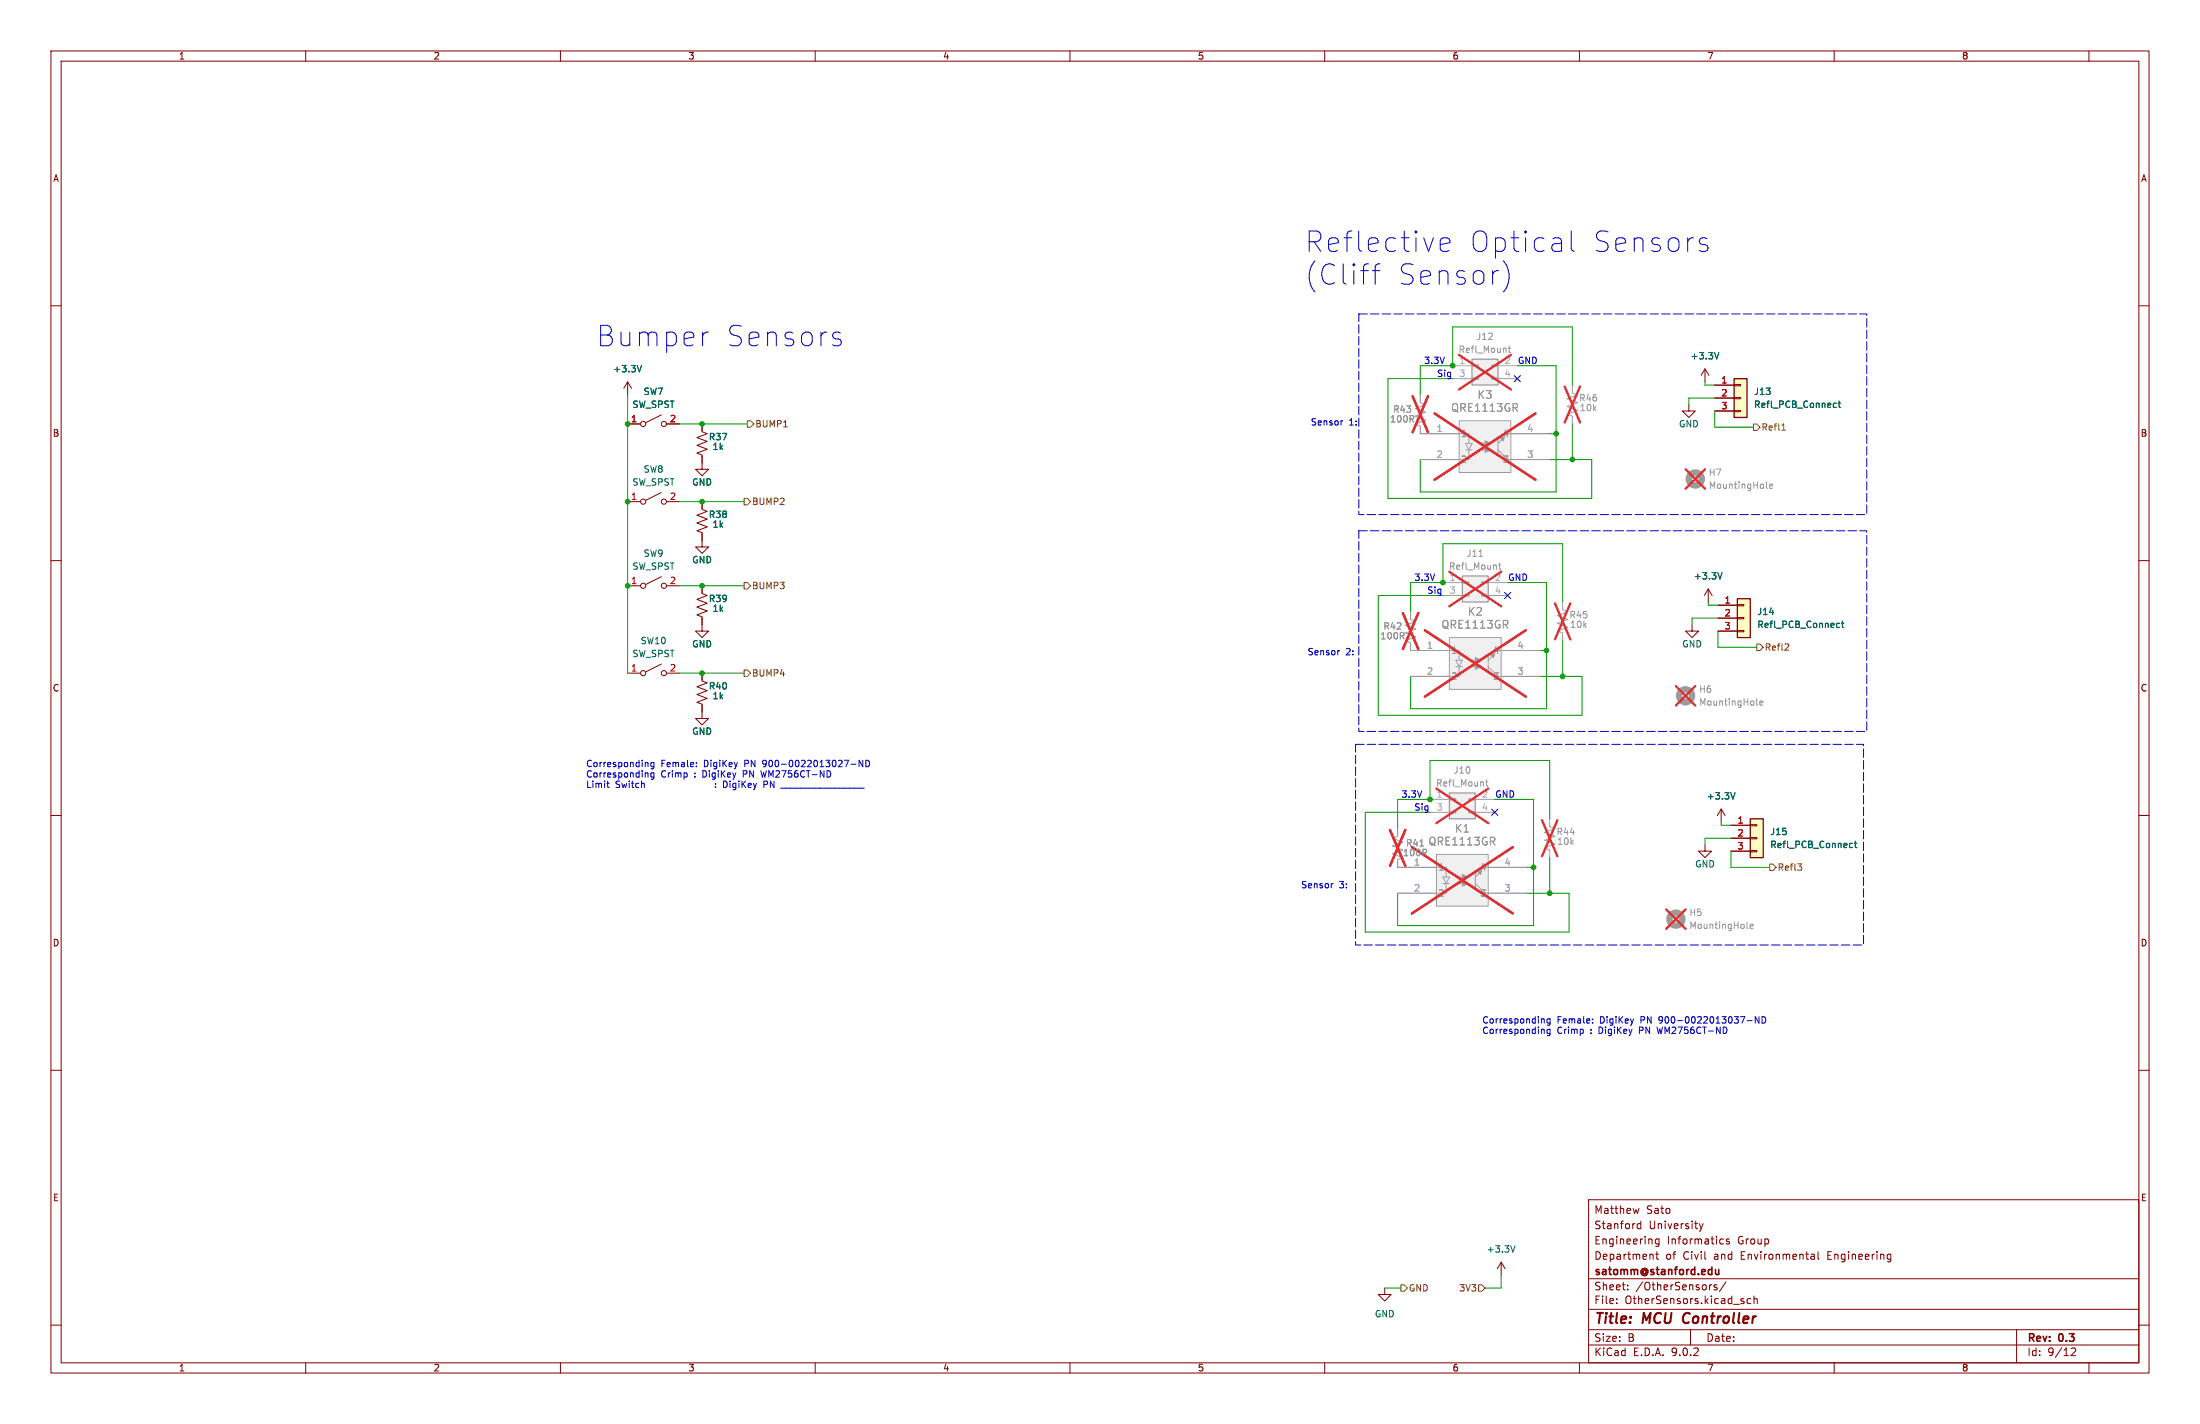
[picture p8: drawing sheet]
<svg xmlns="http://www.w3.org/2000/svg" width="432mm" height="279mm" viewBox="0 0 432 279" stroke-linecap="round" stroke-linejoin="round" font-family="sans-serif">
<g fill="none" stroke="#840000" stroke-width=".2">
<path d="M10 10h411.8v259.4h-411.8zM12 12h407.8v255.4h-407.8zM60 10v2M110 10v2M160 10v2M210 10v2M260 10v2M310 10v2M360 10v2M410 10v2M10 60h2M123.2 74.9l-.8 1.3"/>
<path d="M123.2 74.9l.8 1.3M123.2 74.9v2.6M334.6 72.4l-.7 1.3M334.6 72.4l.8 1.3M334.6 72.4v2.5M419.8 60h2M123.2 98.4h2.5M123.2 83.2h2.5M129.8 96.6l-3.1 1.6M129.8 81.4l-3.1 1.5M130.8 98.4h2.5M130.8 83.2h2.5"/>
<path d="M137.8 90.8v1.3h1.3l-1.3 1.2-1.3-1.2h1.3M10 110h2M419.8 110h2M10 160h2M419.8 160h2M10 210h2M419.8 210h2M311.8 235.4h108v32h-108zM321.7 237.1l-.3 1-.3-.7M322 239.6v1.5M10 260h2M311.8 256.9h108"/>
<path d="M311.8 250.9h108M317.3 255.6v.2M317.3 254.9v.1M319.5 252.9v.2M319.5 252.2v.1M322 240.2l-.4-.1-.3 .3 .2 .6h.5M324.4 246.2l.1 .9M325 246.1h.5M325.2 245.6v1.3l.3 .2M325.6 243.1v1.2l-.3 .3-.3-.1M325.6 243.2l-.4-.1-.3 .3 .1 .6h.6M333.5 240.1l.4 1"/>
<path d="M333.9 241.1l-.4 .5M334.3 240.1l-.4 1M335.8 252.1h.2M337 252.2l-.4-.1-.2 .2 .1 .2 .5 .2v.3h-.6M337.8 243.1l.5 .1M338.3 244l-.5 .1M338.8 251.5l-1.3 1.9M339.4 243.2l-.4-.1-.2 .2 .1 .2 .5 .2v.3h-.6M342.1 255.3l.2 .2-.2 .3M342.1 254.8l.2 .1M343.6 254.9l-.4-.1-.3 .3 .1 .6h.6M344.3 254.9l.2-.1 .3 .1 .1 .9"/>
<path d="M344.3 254.3v1.5M355.6 246.1h.3l.2 .2v.8M356.1 247l-.5 .1M356.1 246.4l-.5 .1M356.8 245.6v1.3l.2 .2M370.7 246.1l.4 .1M371.1 247l-.4 .1M371.1 246.1v1.2l-.3 .3M419.8 260h2M60 267.4v2M110 267.4v2M160 267.4v2"/>
<path d="M210 267.4v2M260 267.4v2M310 267.4v2M311.8 263.9h108M311.8 260.9h108M331.8 260.9v3M360 267.4v2M395.8 260.9v6.5M406.5 264.6l.6-.1 .2 .1 .1 .3-.9 1.1h.9M410 267.4v2"/>
<circle cx="126.2" cy="98.4" r=".51"/>
<circle cx="126.2" cy="83.2" r=".51"/>
<circle cx="130.3" cy="98.4" r=".51"/>
<circle cx="130.3" cy="83.2" r=".51"/>
</g>
<path d="M330.6 257.9l-.1 .2a1.23 1.23 0 0 0 .1 1.4" fill="none" stroke="#840000" stroke-width=".4"/>
<path d="M336.7 249.1l.1 .9 .3 .1 .3-.2M337.4 249.1v1" fill="none" stroke="#840000" stroke-width=".3"/>
<path d="M125.9 71.7l-.4 1.3M337.4 69.2l-.5 1.2" fill="none" stroke="#006464" stroke-width=".2"/>
<path d="M284.5 125.1h10.1v10.2h-10.1z" fill="#f0f0f0"/>
<path d="M276.9 120v1.5l1 .4-2.1 .8 2.1 .7-2.1 .8 2.1 .8-2.1 .7 1.1 .4v1.5h9.5v1.9M284.5 125.1h10.1v10.2h-10.1zM285.7 129.5h1.3l-.6 1.3zM285.7 130.8h1.3M286.4 130.8v1.9h-9.5M288.3 129.5h1.3M288.3 130.8h1.3M292.1 128.3v3.8M292.1 130.8l1.3 1.3M293.1 128.6l-1 .9M293.4 127.6h8.9M293.4 132.7h8.9" fill="none" stroke="#a1a1a1" stroke-width=".2"/>
<g fill="#a1a1a1" stroke="#a1a1a1" stroke-width=".2">
<path d="M289.6 129l1.2 .5-1.2 .5z"/>
<path d="M289.6 130.3l1.2 .5-1.2 .5z"/>
</g>
<path d="M275.3 120.3l3.1 7.1M278.4 120.3l-3.1 7.1M279.7 123.7l19.8 13M299.5 123.7l-19.8 13" fill="none" stroke="#e12e31" stroke-width=".46"/>
<path d="M335.3 115.6l-.8 1.2M335.3 115.6l.7 1.2M335.3 115.6v2.5M334.6 165.7v1.3h1.3l-1.3 1.3-1.2-1.3h1.2" fill="none" stroke="#840000" stroke-width=".2"/>
<path d="M338 112.3l-.4 1.3" fill="none" stroke="#006464" stroke-width=".2"/>
<path d="M287 113h5.1v5.1h-5.1z" fill="#f0f0f0"/>
<path d="M287 113h5.1v5.1h-5.1z" fill="none" stroke="#a1a1a1" stroke-width=".25"/>
<path d="M308.6 75.6v1.5l1 .4-2 .7 2 .8-2 .8 2 .7-2 .8 1 .4v1.5M283.2 114.3h3.8M283.2 116.8h3.8M287 114.2h1.3v.2h-1.3zM287 116.7h1.3v.3h-1.3zM290.8 114.2h1.3v.2h-1.3zM290.8 116.7h1.3v.3h-1.3zM292.1 114.3h3.8M292.1 116.8h3.8M306.7 118.1v1.5l1 .4-2 .8 2 .7-2 .8 2 .8-2 .7 1 .4v1.5" fill="none" stroke="#a1a1a1" stroke-width=".2"/>
<path d="M346.7 95.6l.2 .2M347.3 95.4l.6-.1-.1-.3h-.3l-.2 .2 .1 .6h.4M290.3 109.2h.7M294.1 110.9h.5M294.3 110.4v1.1l.3 .2" fill="none" stroke="#989898" stroke-width=".2"/>
<path d="M307.1 75.8l3 7.1M310.1 75.8l-3 7.1M330.8 92.1l3.8 3.8M334.6 92.1l-3.8 3.8M284.5 112.2l10.2 6.8M294.7 112.2l-10.2 6.8M305.2 118.4l3 7.1M308.2 118.4l-3 7.1" fill="none" stroke="#e12e31" stroke-width=".46"/>
<path d="M331.5 79.4v1.2h1.2l-1.2 1.3-1.3-1.3h1.3" fill="none" stroke="#840000" stroke-width=".2"/>
<circle cx="332.7" cy="94" r="1.27" fill="none" stroke="#a1a1a1" stroke-width="1.3"/>
<path d="M286.4 82.6h10.1v10.1h-10.1z" fill="#f0f0f0"/>
<path d="M278.8 85.1h9.5v1.9M286.4 82.6h10.1v10.1h-10.1zM287.7 87h1.2l-.6 1.3zM287.7 88.3h1.2M288.3 88.3v1.9h-9.5M290.2 87h1.3M290.2 88.3h1.3M294 85.7v3.8M294 88.3l1.3 1.2M295 86l-1 1M295.3 85.1h8.9M295.3 90.2h8.9" fill="none" stroke="#a1a1a1" stroke-width=".2"/>
<g fill="#a1a1a1" stroke="#a1a1a1" stroke-width=".2">
<path d="M291.5 86.5l1.2 .5-1.2 .5z"/>
<path d="M291.5 87.8l1.2 .5-1.2 .5z"/>
</g>
<path d="M281.6 81.1l19.8 13M301.4 81.1l-19.8 13" fill="none" stroke="#e12e31" stroke-width=".46"/>
<g fill="none" stroke="#840000" stroke-width=".2">
<path d="M123.2 114.9h2.5M129.8 113.2l-3.1 1.5M130.8 114.9h2.5M137.8 114.9v1.6l1 .3-2 .8 2 .8-2 .7 2 .8-2 .8 1 .3v1.6M137.8 106v1.3h1.3l-1.3 1.3-1.3-1.3h1.3M137.8 132.1v1.5l1 .4-2 .7 2 .8-2 .8 2 .7-2 .8 1 .4v2.8h1.3l-1.3 1.2-1.3-1.2h1.3M332.1 122.6v1.2h1.3l-1.3 1.3-1.3-1.3h1.3M271.8 252.7v1.3h1.2l-1.2 1.3-1.3-1.3h1.3M294.6 247.7l-.7 1.2M294.6 247.7l.8 1.2M294.6 247.7v2.5"/>
<circle cx="126.2" cy="114.9" r=".51"/>
<circle cx="130.3" cy="114.9" r=".51"/>
</g>
<path d="M297.4 244.4l-.5 1.3" fill="none" stroke="#006464" stroke-width=".2"/>
<path d="M341 117.5h2.5v7.6h-2.5z" fill="#ffffc2"/>
<path d="M341 117.5h2.5v7.6h-2.5z" fill="none" stroke="#840000" stroke-width=".25"/>
<path d="M337.2 118.7h3.8M341 118.6h1.3v.3h-1.3zM337.2 121.3h3.8M337.2 123.8h3.8M341 121.2h1.3v.2h-1.3zM341 123.7h1.3v.3h-1.3z" fill="none" stroke="#840000" stroke-width=".2"/>
<path d="M360.7 122.3h.4M361.1 123.1h-.4M361.4 122.3h.5M361.6 121.9v1.1l.3 .1" fill="none" stroke="#006464" stroke-width=".2"/>
<path d="M343.5 160.7h2.6v7.6h-2.6z" fill="#ffffc2"/>
<path d="M343.5 160.7h2.6v7.6h-2.6z" fill="none" stroke="#840000" stroke-width=".25"/>
<path d="M137.8 98.4v1.5l1 .4-2 .8 2 .8-2 .7 2 .8-2 .7 1 .4v1.5M137.8 83.2v1.5l1 .4-2 .8 2 .7-2 .8 2 .7-2 .8 1 .4v1.5M339.7 161.9h3.8M339.7 164.5h3.8M339.7 167h3.8M343.5 161.8h1.3v.3h-1.3zM343.5 164.3h1.3v.3h-1.3zM343.5 166.9h1.3v.2h-1.3z" fill="none" stroke="#840000" stroke-width=".2"/>
<path d="M363.2 165.5h.4M363.6 166.3h-.4M364 165.5h.4M364.1 165v1.1l.3 .2" fill="none" stroke="#006464" stroke-width=".2"/>
<path d="M340.4 74.3h2.5v7.6h-2.5z" fill="#ffffc2"/>
<path d="M340.4 74.3h2.5v7.6h-2.5z" fill="none" stroke="#840000" stroke-width=".25"/>
<g fill="none" stroke="#840000" stroke-width=".2">
<path d="M336.5 75.6h3.9M336.5 78.1h3.9M340.4 75.4h1.2v.3h-1.2zM340.4 78h1.2v.2h-1.2zM336.5 80.6h3.9M340.4 80.5h1.2v.3h-1.2zM123.2 132.1h2.5M129.8 130.3l-3.1 1.5M130.8 132.1h2.5M137.8 122.6v1.2h1.3l-1.3 1.3-1.3-1.3h1.3"/>
<circle cx="126.2" cy="132.1" r=".51"/>
<circle cx="130.3" cy="132.1" r=".51"/>
</g>
<path d="M360.1 79.1l.3 .1M360.4 79.9l-.3 .1M360.8 79.1h.5M361 78.7v1.1l.3 .2" fill="none" stroke="#006464" stroke-width=".2"/>
<path d="M288.9 70.5h5.1v5.1h-5.1z" fill="#f0f0f0"/>
<path d="M288.9 70.5h5.1v5.1h-5.1z" fill="none" stroke="#a1a1a1" stroke-width=".25"/>
<path d="M278.8 77.5v1.5l1 .4-2.1 .7 2.1 .8-2.1 .8 2.1 .7-2.1 .8 1.1 .4v1.5M285.1 71.8h3.8M285.1 74.3h3.8M288.9 71.6h1.3v.3h-1.3zM288.9 74.2h1.3v.2h-1.3zM292.7 71.6h1.3v.3h-1.3zM292.7 74.2h1.3v.2h-1.3zM294 71.8h3.8M294 74.3h3.8" fill="none" stroke="#a1a1a1" stroke-width=".2"/>
<path d="M296 68.3h.5M296.2 67.9v1.1l.3 .2" fill="none" stroke="#989898" stroke-width=".2"/>
<path d="M277.3 77.7l3 7.1M280.3 77.7l-3 7.1M286.4 69.6l10.2 6.8M296.6 69.6l-10.2 6.8" fill="none" stroke="#e12e31" stroke-width=".46"/>
<path d="M281.9 167.6h10.2v10.2h-10.2z" fill="#f0f0f0"/>
<g fill="none" stroke="#a1a1a1" stroke-width=".2">
<path d="M274.3 162.6v1.5l-1 .4 2 .7-2 .8 2 .8-2 .7 2 .8-1 .4v1.5h9.5v1.9M281.9 167.6h10.2v10.2h-10.2zM283.2 172.1h1.3l-.7 1.3zM283.2 173.4h1.3M283.8 173.4v1.9h-9.5M285.7 172.1h1.3M285.7 173.4h1.3M289.6 170.8v3.8M289.6 173.4l1.2 1.2M290.5 171.1l-.9 1M290.8 170.2h8.9M290.8 175.3h8.9"/>
<path d="M304.2 160.7v1.5l1 .4-2.1 .7 2.1 .8-2.1 .7 2.1 .8-2.1 .8 1.1 .4v1.5"/>
</g>
<g fill="#a1a1a1" stroke="#a1a1a1" stroke-width=".2">
<path d="M287 171.6l1.3 .5-1.3 .5z"/>
<path d="M287 172.8l1.3 .6-1.3 .5z"/>
</g>
<path d="M272.8 162.8l3 7.1M275.8 162.8l-3 7.1M277.1 166.2l19.8 13M296.9 166.2l-19.8 13M302.7 160.9l3 7.1M305.7 160.9l-3 7.1" fill="none" stroke="#e12e31" stroke-width=".46"/>
<path d="M278.7 166h.7" fill="none" stroke="#989898" stroke-width=".2"/>
<path d="M284.5 155.6h5.1v5.1h-5.1z" fill="#f0f0f0"/>
<path d="M284.5 155.6h5.1v5.1h-5.1z" fill="none" stroke="#a1a1a1" stroke-width=".25"/>
<g fill="none" stroke="#a1a1a1" stroke-width=".2">
<path d="M278.8 77.5v1.2M278.8 83.8v1.3h7.6M278.8 90.2h7.6M296.5 85.1h7.7M296.5 90.2h7.7M276.9 120v1.3M276.9 126.4v1.2h7.6M276.9 132.7h7.6M294.6 127.6h7.7M294.6 132.7h7.7M280.7 156.8h3.8M280.7 159.4h3.8"/>
<path d="M284.5 156.7h1.2v.3h-1.2zM284.5 159.3h1.2v.2h-1.2zM288.3 156.7h1.3v.3h-1.3zM288.3 159.3h1.3v.2h-1.3zM289.6 156.8h3.8M289.6 159.4h3.8M274.3 168.9v1.3h7.6M274.3 175.3h7.6M274.3 162.6v1.2M292.1 170.2h7.6M292.1 175.3h7.6"/>
</g>
<path d="M344.8 138.2l.2 .2M345.4 138l.6-.2-.1-.2-.3-.1-.2 .2 .1 .6h.4M291.6 153.4h.5M291.8 153v1.1l.3 .1M278.7 166h.7M342.9 182l.2 .2M343.5 181.8l.6-.2-.1-.2-.3-.1-.2 .2 .1 .6h.4" fill="none" stroke="#989898" stroke-width=".2"/>
<g fill="none" stroke="#e12e31" stroke-width=".46">
<path d="M277.3 77.7l3 7.1M280.3 77.7l-3 7.1M281.6 81.1l19.8 13M301.4 81.1l-19.8 13M275.3 120.3l3.1 7.1M278.4 120.3l-3.1 7.1M279.7 123.7l19.8 13M299.5 123.7l-19.8 13M328.9 134.6l3.8 3.8M332.7 134.6l-3.8 3.8M281.9 154.7l10.2 6.8M292.1 154.7l-10.2 6.8"/>
<path d="M272.8 162.8l3 7.1M275.8 162.8l-3 7.1M277.1 166.2l19.8 13M296.9 166.2l-19.8 13M327 178.4l3.8 3.8M330.8 178.4l-3.8 3.8"/>
</g>
<g fill="none" stroke="#840000" stroke-width=".2">
<path d="M336.5 75.6h3.9M336.5 78.1h3.9M123.2 83.2h2.5M130.8 83.2h2.5M137.8 83.2v1.3M137.8 89.5v1.3M137.8 98.4v1.3M336.5 80.6h3.9M137.8 104.8v1.2M137.8 114.9v1.3M337.2 118.7h3.8M137.8 121.3v1.3"/>
<path d="M137.8 132.1v1.3M137.8 138.4v1.3M337.2 121.3h3.8M337.2 123.8h3.8M337.8 158.8l-.7 1.2M337.8 158.8l.8 1.2M337.8 158.8v2.5M339.7 161.9h3.8M339.7 164.5h3.8M339.7 167h3.8"/>
</g>
<g fill="none" stroke="#006464" stroke-width=".2">
<path d="M125.9 71.7l-.4 1.3M337.4 69.2l-.5 1.2M360.1 79.1l.3 .1M360.4 79.9l-.3 .1M360.8 79.1h.5M361 78.7v1.1l.3 .2M338 112.3l-.4 1.3M360.7 122.3h.4M361.1 123.1h-.4M361.4 122.3h.5M361.6 121.9v1.1l.3 .1M340.5 155.5l-.4 1.3"/>
<path d="M363.2 165.5h.4M363.6 166.3h-.4M364 165.5h.4M364.1 165v1.1l.3 .2"/>
</g>
<g fill="none" stroke="#a1a1a1" stroke-width="1.3">
<circle cx="330.8" cy="136.5" r="1.27"/>
<circle cx="328.9" cy="180.3" r="1.27"/>
</g>
<g fill="none" stroke="#725600" stroke-width=".2">
<path d="M146 97.8h.7l.6 .6-.6 .7h-.7zM146.7 82.6h.6l.7 .6-.7 .6h-.6zM153.8 83.8h.7M344.2 83.2h.6l.6 .6-.6 .7h-.6zM349.7 84.4h.7M350 83.3l.1-.2v1.3M146 114.3h.7l.6 .6-.6 .7h-.7zM146 131.4h.7l.6 .7-.6 .6h-.7zM344.8 126.4h.6l.7 .6-.7 .6h-.6zM350.8 126.3l.3 .3-.1 .3-.7 .7h.8M347.3 169.5h.7l.6 .7-.6 .6h-.7zM352.8 169.5h.8l-.4 .5"/>
<path d="M353.4 170l.2 .2v.3l-.2 .3M275 252.1h.6l.6 .6-.6 .7h-.6zM290.2 252.1h.6l.7 .6-.7 .7h-.6z"/>
</g>
<g fill="none" stroke="#009600" stroke-width=".2">
<path d="M123.2 77.5v54.6M285.1 74.3h-12.7v23.5h40v-7.6h-8.2M297.8 71.8h7.6v24.7h-26.6v-6.3M308.6 75.6v-11.5h-23.5v7.7h-6.3v5.7M334.6 74.9v.7h1.9M336.5 78.1h-5v1.3M133.3 83.2h13.4M133.3 98.4h12.7M304.2 85.1h1.2M308.6 83.2v7M336.5 80.6v3.2h7.7M133.3 114.9h12.7"/>
<path d="M283.2 116.8h-12.7v23.5h40v-7.6h-8.2M295.9 114.3h7.6v24.8h-26.6v-6.4M306.7 118.1v-11.4h-23.5v7.6h-6.3v5.7M335.3 118.1v.6h1.9M133.3 132.1h12.7M302.3 127.6h1.2M306.7 125.7v7M337.2 123.8v3.2h7.6M337.2 121.3h-5.1v1.3M280.7 159.4h-12.7v23.5h40v-7.6h-8.3M293.4 156.8h7.6v24.8h-26.7v-6.3M299.7 170.2h1.3"/>
<path d="M304.2 160.7v-11.5h-23.5v7.6h-6.4v5.8M304.2 168.3v7M337.8 161.3v.6h1.9M339.7 167v3.2h7.6M339.7 164.5h-5.1v1.2M271.8 252.7h3.2M294.6 250.2v2.5h-3.1"/>
</g>
<path d="M297.2 73.7l1.2 1.2M298.4 73.7l-1.2 1.2M295.3 116.2l1.2 1.2M296.5 116.2l-1.2 1.2M292.8 158.8l1.2 1.2M294 158.8l-1.2 1.2" fill="none" stroke="#000084" stroke-width=".2"/>
<g fill="none" stroke="#0000c2" stroke-width=".2">
<path d="M269.3 53.1h1.6M270.5 51.8l-.4 .2-.2 .3v3.5M282.7 48l1.9-.4-.2-.7-.4-.2h-.8l-.3 .2-.2 .3v1.6l.2 .3 .3 .2h.8l.4-.2M296 52.9a4.6 4.6 0 0 1-.9 4.4M308.4 45.3v3.5l.2 .3 .4 .2M333.7 47.8l.4 .2h.6l.4 .2 .1 .4-.1 .5-.4 .2h-.8M333.7 46.9l.4-.2h.6l.4 .2M139 65.2l-.7 .2M164 65.2h.6l.3 .2M164 66.5h.6l.3 .2 .2 .6-.2 .3-.3 .2h-.8M263.6 82.6h-.3M262.9 127.6l-.2 .1"/>
<path d="M119.1 153.7h.5M119.3 153.3v1l.3 .2M127 149.6l.2 .2v.6M127 151.6l.2 .2v.7M128.3 149.6v1l-.2 .3-.3-.1M128.3 151.6v1.1l-.2 .2-.3-.1M128.3 149.7l-.3-.1-.3 .2 .2 .6h.4M128.3 151.7l-.3-.1-.3 .3 .2 .5h.4M136.7 150.3v.1M136.7 149.7v.1M144.1 153.7h.3M144.4 154.5h-.3"/>
<path d="M144.4 153.7v1l-.4 .2M145 153.3v.1M145 153.7v.8M149.3 151.2l.3 1.3M149.9 153.3v1.2M150.4 153.3l.3 .2-.1 .3-.7 .1M151.9 153.3v1.2l-.7-1.2v1.2M165.8 154.6h3.8M167 150h1M169.3 149.2v1.2l-.7-1.2v1.2M169.9 149.2a.64 .64 0 0 1 .8 .6 .64 .64 0 0 1-.8 .6zM261.7 173.4h-.3"/>
<path d="M302.9 199.9l.2 .2v.6M304.2 199.9v1l-.2 .3-.3-.1M304.2 200l-.3-.1-.3 .2 .2 .6h.4M312.6 200v.1M345.2 199.5v1.2l-.7-1.2v1.2M345.8 199.5a.64 .64 0 0 1 .8 .6 .64 .64 0 0 1-.8 .6zM302.9 201.9l.2 .2v.7M304.2 201.9v1.1l-.2 .2-.3-.1M304.2 202l-.3-.1-.3 .3 .2 .5h.4M312.6 200.6v.1M325.2 201.5l.3 1.3M342.9 200.3h1"/>
</g>
<path d="M266.7 61.6h99.7v39.4h-99.7zM266.7 104.1h99.7v39.4h-99.7zM266.1 146.1h99.7v39.3h-99.7z" fill="none" stroke="#0000c2" stroke-width=".2" stroke-dasharray="1.7 .6"/>
<g fill="#009600" stroke="#009600" stroke-width=".2">
<circle cx="123.2" cy="83.2" r=".46"/>
<circle cx="137.8" cy="83.2" r=".46"/>
<circle cx="280.7" cy="156.8" r=".46"/>
<circle cx="137.8" cy="132.1" r=".46"/>
<circle cx="137.8" cy="98.4" r=".46"/>
<circle cx="123.2" cy="114.9" r=".46"/>
<circle cx="137.8" cy="114.9" r=".46"/>
<circle cx="123.2" cy="98.4" r=".46"/>
<circle cx="304.2" cy="175.3" r=".46"/>
<circle cx="301" cy="170.2" r=".46"/>
<circle cx="308.6" cy="90.2" r=".46"/>
<circle cx="305.4" cy="85.1" r=".46"/>
<circle cx="285.1" cy="71.8" r=".46"/>
<circle cx="283.2" cy="114.3" r=".46"/>
<circle cx="306.7" cy="132.7" r=".46"/>
<circle cx="303.5" cy="127.6" r=".46"/>
</g>
<g font-size="5.6" fill="#0000c2">
<text x="255.9" y="49.8">Reflective</text>
<text x="287.9" y="49.8">Optical</text>
<text x="311.8" y="49.8">Sensors</text>
<text x="255.9" y="56.3">(Cliff</text>
<text x="273.8" y="56.3">Sensor)</text>
<text x="116.8" y="68.3">Bumper</text>
<text x="142" y="68.3">Sensors</text>
</g>
<g font-size="2.8" fill="#840000">
<text x="312.8" y="260.3">Title:</text>
<text x="322.5" y="260.3">MCU</text>
<text x="331.2" y="260.3">Controller</text>
</g>
<g font-size="2.1" fill="#989898">
<text x="284.7" y="81">QRE1113GR</text>
<text x="289.9" y="78.5">K3</text>
<text x="282.8" y="123.5">QRE1113GR</text>
<text x="288" y="121">K2</text>
<text x="280.3" y="166.1">QRE1113GR</text>
<text x="285.5" y="163.6">K1</text>
</g>
<g font-size="2.1" fill="#840000">
<text x="312.8" y="238.4">Matthew</text>
<text x="323.1" y="238.4">Sato</text>
<text x="312.8" y="244.4">Engineering</text>
<text x="312.8" y="241.4">Stanford</text>
<text x="323.6" y="241.4">University</text>
<text x="327.2" y="244.4">Informatics</text>
<text x="341.1" y="244.4">Group</text>
<text x="312.8" y="250.6">satomm@stanford.edu</text>
<text x="312.8" y="247.4">Department</text>
<text x="326.9" y="247.4">of</text>
<text x="330.4" y="247.4">Civil</text>
<text x="336.6" y="247.4">and</text>
<text x="341.9" y="247.4">Environmental</text>
<text x="359.1" y="247.4">Engineering</text>
<text x="312.8" y="256.1">File:</text>
<text x="312.8" y="253.4">Sheet:</text>
<text x="318.9" y="256.1">OtherSensors.kicad_sch</text>
<text x="321" y="253.4">/OtherSensors/</text>
<text x="312.8" y="263.5">Size:</text>
<text x="319.5" y="263.5">B</text>
<text x="334.8" y="263.5">Date:</text>
<text x="397.8" y="263.7">Rev:</text>
<text x="404.2" y="263.7">0.3</text>
<text x="312.8" y="266.3">KiCad</text>
<text x="320.5" y="266.3">E.D.A.</text>
<text x="328.1" y="266.3">9.0.2</text>
<text x="397.8" y="266.3">Id:</text>
<text x="401.9" y="266.3">9/12</text>
</g>
<g font-size="1.8" fill="#840000">
<text x="35" y="11.9">1</text>
<text x="85" y="11.9">2</text>
<text x="135" y="11.9">3</text>
<text x="185" y="11.9">4</text>
<text x="235" y="11.9">5</text>
<text x="285" y="11.9">6</text>
<text x="335" y="11.9">7</text>
<text x="385" y="11.9">8</text>
<text x="10.3" y="35.9">A</text>
<text x="420.1" y="35.9">A</text>
<text x="10.3" y="85.9">B</text>
<text x="420.1" y="85.9">B</text>
<text x="10.3" y="135.9">C</text>
<text x="420.1" y="135.9">C</text>
<text x="10.3" y="185.9">D</text>
<text x="420.1" y="185.9">D</text>
<text x="10.3" y="235.9">E</text>
<text x="420.1" y="235.9">E</text>
<text x="35" y="269.3">1</text>
<text x="85" y="269.3">2</text>
<text x="135" y="269.3">3</text>
<text x="185" y="269.3">4</text>
<text x="235" y="269.3">5</text>
<text x="285" y="269.3">6</text>
<text x="335" y="269.3">7</text>
<text x="385" y="269.3">8</text>
</g>
<g font-size="1.8" fill="#0000c2">
<text x="279.4" y="71.5">3.3V</text>
<text x="297.8" y="71.5">GND</text>
<text x="281.9" y="74">Sig</text>
<text x="257.2" y="83.6">Sensor</text>
<text x="264.8" y="83.6">1:</text>
<text x="277.5" y="114.1">3.3V</text>
<text x="280" y="116.6">Sig</text>
<text x="295.9" y="114.1">GND</text>
<text x="256.5" y="128.7">Sensor</text>
<text x="264.1" y="128.7">2:</text>
<text x="114.9" y="150.6">Corresponding</text>
<text x="114.9" y="152.6">Corresponding</text>
<text x="114.9" y="154.7">Limit</text>
<text x="120.8" y="154.7">Switch :</text>
<text x="129.7" y="150.6">Female:</text>
<text x="129.7" y="152.6">Crimp</text>
<text x="136.4" y="152.6">:</text>
<text x="137.5" y="154.7">DigiKey</text>
<text x="138.2" y="152.6">DigiKey</text>
<text x="138.3" y="150.6">DigiKey</text>
<text x="145.6" y="154.7">PN</text>
<text x="146.3" y="152.6">PN</text>
<text x="146.4" y="150.6">PN</text>
<text x="149.4" y="154.7">_________________</text>
<text x="150.1" y="152.6">WM2756CT-ND</text>
<text x="150.2" y="150.6">900-0022013027-ND</text>
<text x="275" y="156.6">3.3V</text>
<text x="277.5" y="159.1">Sig</text>
<text x="293.4" y="156.6">GND</text>
<text x="255.3" y="174.4">Sensor</text>
<text x="262.9" y="174.4">3:</text>
<text x="290.8" y="200.9">Corresponding</text>
<text x="290.8" y="202.9">Corresponding</text>
<text x="305.6" y="200.9">Female:</text>
<text x="305.6" y="202.9">Crimp</text>
<text x="312.3" y="202.9">:</text>
<text x="314.1" y="202.9">DigiKey</text>
<text x="314.2" y="200.9">DigiKey</text>
<text x="322.2" y="202.9">PN</text>
<text x="322.3" y="200.9">PN</text>
<text x="326" y="202.9">WM2756CT-ND</text>
<text x="326.1" y="200.9">900-0022013037-ND</text>
</g>
<g font-size="1.8" fill="#989898">
<text x="286.2" y="69.4">Refl_Mount</text>
<text x="289.7" y="66.9">J12</text>
<text x="272.7" y="83.1">100R</text>
<text x="273.3" y="81.2">R43</text>
<text x="309.8" y="79">R46</text>
<text x="310" y="80.9">10k</text>
<text x="286.6" y="86">1</text>
<text x="294.9" y="86">4</text>
<text x="286.6" y="91">2</text>
<text x="294.9" y="91">3</text>
<text x="335.3" y="93.6">H7</text>
<text x="335.3" y="96.1">MountingHole</text>
<text x="284.3" y="112">Refl_Mount</text>
<text x="287.8" y="109.4">J11</text>
<text x="270.8" y="125.6">100R</text>
<text x="271.4" y="123.7">R42</text>
<text x="307.9" y="121.5">R45</text>
<text x="308.1" y="123.4">10k</text>
<text x="284.7" y="128.5">1</text>
<text x="293" y="128.5">4</text>
<text x="284.7" y="133.6">2</text>
<text x="293" y="133.6">3</text>
<text x="333.4" y="136.1">H6</text>
<text x="333.4" y="138.7">MountingHole</text>
<text x="281.7" y="154.5">Refl_Mount</text>
<text x="285.2" y="152">J10</text>
<text x="275.9" y="166.3">R41</text>
<text x="305.4" y="164.1">R44</text>
<text x="305.5" y="166">10k</text>
<text x="275.3" y="168.2">100R</text>
<text x="282.2" y="171">1</text>
<text x="290.4" y="171">4</text>
<text x="282.2" y="176.1">2</text>
<text x="290.4" y="176.1">3</text>
<text x="331.5" y="179.9">H5</text>
<text x="331.5" y="182.5">MountingHole</text>
</g>
<g font-size="1.8" fill="#aaa">
<text x="286.3" y="71.5">1</text>
<text x="295.2" y="71.5">2</text>
<text x="286.3" y="74">3</text>
<text x="295.2" y="74">4</text>
<text x="281.9" y="84.8">1</text>
<text x="281.9" y="89.9">2</text>
<text x="299.6" y="84.8">4</text>
<text x="299.6" y="89.9">3</text>
<text x="284.4" y="114">1</text>
<text x="284.4" y="116.6">3</text>
<text x="293.3" y="114">2</text>
<text x="293.3" y="116.6">4</text>
<text x="280" y="127.4">1</text>
<text x="297.7" y="127.4">4</text>
<text x="280" y="132.5">2</text>
<text x="297.7" y="132.5">3</text>
<text x="281.9" y="156.6">1</text>
<text x="281.9" y="159.1">3</text>
<text x="290.8" y="156.6">2</text>
<text x="290.8" y="159.1">4</text>
<text x="277.4" y="169.9">1</text>
<text x="295.2" y="169.9">4</text>
<text x="277.4" y="175">2</text>
<text x="295.2" y="175">3</text>
</g>
<g font-size="1.8" fill="#006464">
<text x="331.7" y="70.7">+3.3V</text>
<text x="120.2" y="73.3">+3.3V</text>
<text x="126.2" y="77.7">SW7</text>
<text x="344.2" y="77.7">J13</text>
<text x="124" y="80.2">SW_SPST</text>
<text x="344.2" y="80.2">Refl_PCB_Connect</text>
<text x="139" y="86.6">R37</text>
<text x="139.7" y="88.5">1k</text>
<text x="329.4" y="84">GND</text>
<text x="124" y="95.5">SW_SPST</text>
<text x="126.2" y="92.9">SW8</text>
<text x="135.8" y="95.5">GND</text>
<text x="139" y="101.8">R38</text>
<text x="139.7" y="103.7">1k</text>
<text x="124" y="112">SW_SPST</text>
<text x="126.2" y="109.4">SW9</text>
<text x="135.8" y="110.7">GND</text>
<text x="332.3" y="113.9">+3.3V</text>
<text x="139" y="118.3">R39</text>
<text x="139.7" y="120.2">1k</text>
<text x="344.8" y="120.9">J14</text>
<text x="344.8" y="123.4">Refl_PCB_Connect</text>
<text x="124" y="129.1">SW_SPST</text>
<text x="125.6" y="126.6">SW10</text>
<text x="135.8" y="127.2">GND</text>
<text x="330.1" y="127.2">GND</text>
<text x="139" y="135.5">R40</text>
<text x="139.7" y="137.4">1k</text>
<text x="135.8" y="144.4">GND</text>
<text x="334.9" y="157.1">+3.3V</text>
<text x="347.4" y="164.1">J15</text>
<text x="347.4" y="166.6">Refl_PCB_Connect</text>
<text x="332.6" y="170.4">GND</text>
<text x="291.7" y="246">+3.3V</text>
<text x="269.7" y="258.7">GND</text>
</g>
<g font-size="1.8" fill="#a90000">
<text x="337.7" y="75.3">1</text>
<text x="337.7" y="77.9">2</text>
<text x="123.8" y="82.9">1</text>
<text x="131.4" y="82.9">2</text>
<text x="337.7" y="80.4">3</text>
<text x="123.8" y="98.2">1</text>
<text x="131.4" y="98.2">2</text>
<text x="123.8" y="114.7">1</text>
<text x="131.4" y="114.7">2</text>
<text x="338.4" y="118.5">1</text>
<text x="338.4" y="121">2</text>
<text x="338.4" y="123.6">3</text>
<text x="123.8" y="131.8">1</text>
<text x="131.4" y="131.8">2</text>
<text x="340.9" y="161.7">1</text>
<text x="340.9" y="164.2">2</text>
<text x="340.9" y="166.8">3</text>
</g>
<g font-size="1.8" fill="#725600">
<text x="148.1" y="84">BUMP1</text>
<text x="345.6" y="84.7">Refl1</text>
<text x="147.5" y="99.3">BUMP2</text>
<text x="147.5" y="115.8">BUMP3</text>
<text x="346.3" y="127.9">Refl2</text>
<text x="147.5" y="132.9">BUMP4</text>
<text x="348.8" y="171">Refl3</text>
<text x="276.4" y="253.6">GND</text>
<text x="286.3" y="253.6">3V3</text>
</g>
</svg>
